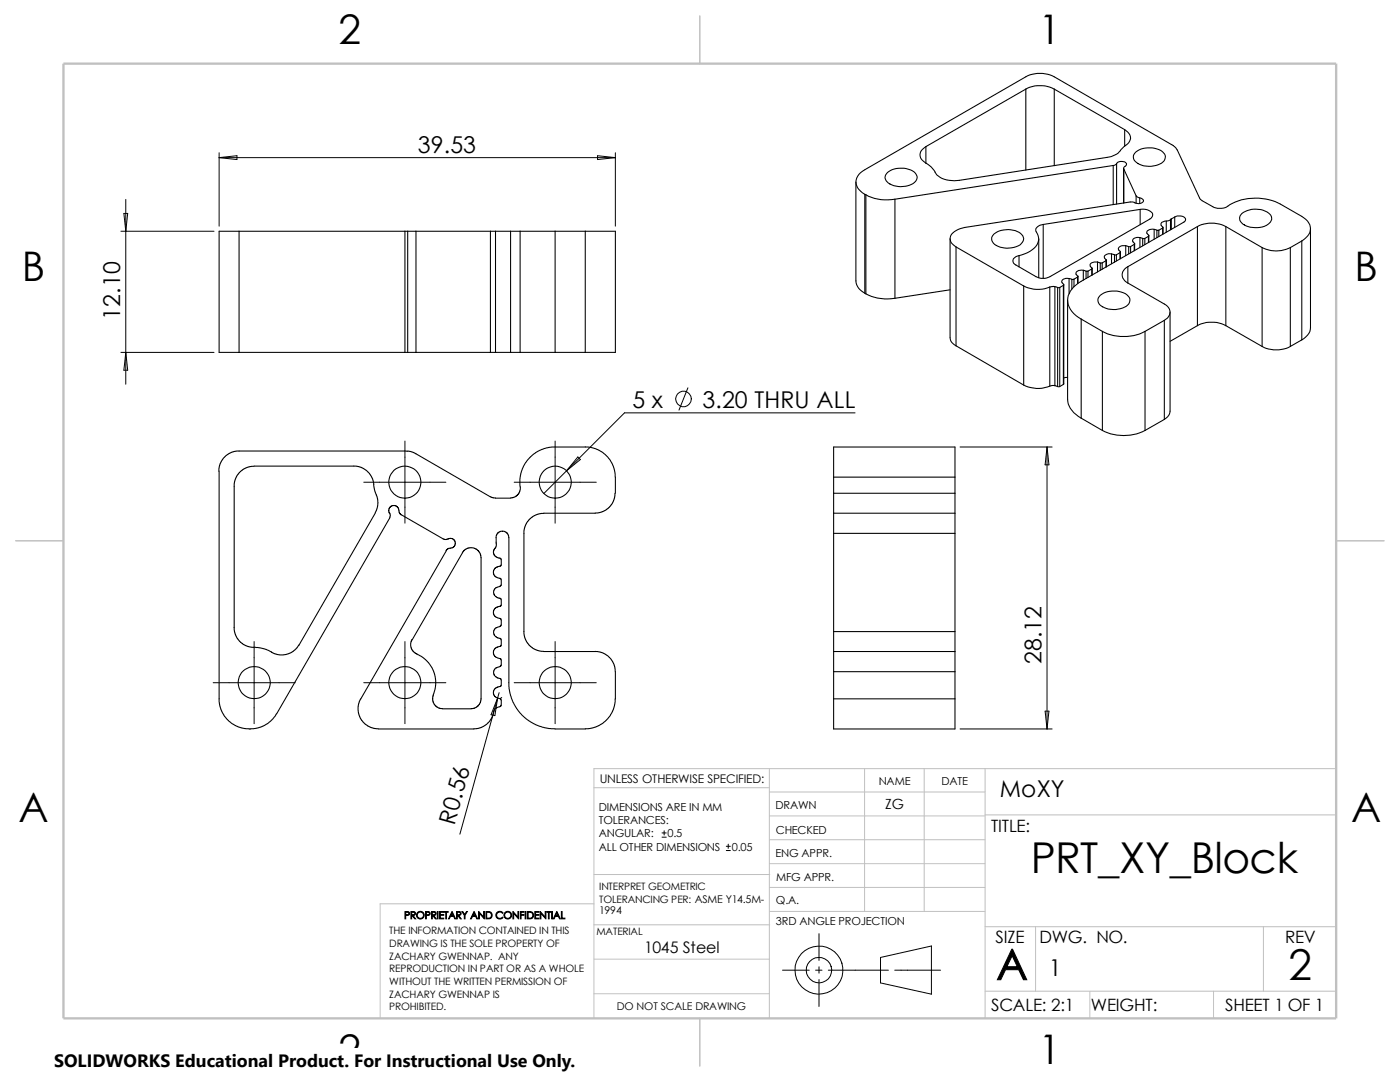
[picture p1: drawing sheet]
<svg xmlns="http://www.w3.org/2000/svg" width="279mm" height="216mm" viewBox="0 0 279 216" stroke-linecap="round" stroke-linejoin="round" font-family="sans-serif">
<g fill="none" stroke="#000" stroke-width=".2">
<path d="M25.1 39.8v36.9M43.7 30.5v14.6M43.7 31.5h79.1M43.7 31.5l3.6-.4v.7zM119.3 31.1l3.5 .4-3.5 .3zM122.8 30.5v14.6M24.1 46.1h18.6M24.7 42.6h.8l-.4 3.5zM24.1 70.3h18.6M25.1 70.3l.4 3.6h-.8zM137.3 77.4l-1.8 4.4M72.6 96.2h16.4"/>
<path d="M80.8 88v16.4M102.6 96.2h16.4M110.8 88v16.4M115.3 91.2l.5 .5-2.7 2.2zM170.6 82.4h-46l-16.1 16.1M191.6 89.2h18.4M209 89.2v56.3M209 89.2l.3 3.6h-.7zM42.5 136.2h16.4M50.7 128v16.4M72.6 136.2h16.4M80.8 128v16.4"/>
<path d="M99.3 139.3l-7.5 27.2M99.3 139.3l-.5 3.5-.8-.2zM99.6 138.2l-.3 1.1M100.1 139.2l-.2 .1M102.6 136.2h16.4M110.8 128v16.4M191.6 145.5h18.4M208.6 141.9h.7l-.3 3.6zM132.1 167h.9M132.1 166.2h.9M132.5 165.8v.8M144.9 169.7h.9"/>
<path d="M144.9 168.9h.9M145.3 168.4v.9M156.2 193.6h5.3M162.8 193.6h1.2M163.4 186.3v5.3M163.4 192.9v1.3M163.4 195.5v5.3M165.3 193.6h12M175.7 191.1l10.2-2.3v9.6l-10.2-2.3zM178.6 193.6h9.1"/>
<circle cx="136.4" cy="79.6" r="1.55"/>
<circle cx="163.4" cy="193.6" r="4.8"/>
<circle cx="163.4" cy="193.6" r="2.53"/>
</g>
<g fill="none" stroke="#c0c0c0" stroke-width=".2">
<path d="M118.5 157.2h35M153.5 158h43.1M153.5 153.4v49.8M172.6 153.4v28.5M184.4 153.4v28.5M196.6 153.4v49.8M266.7 153.4h-148.2v49.8M118.5 174.5h35.1M153.5 167.6h43.1M153.5 162.8h43.1M153.5 172.3h43.1M153.5 177.1h43.1"/>
<path d="M196.6 162.6h70.1M118.5 198.3h35M118.5 191.4h35M118.5 184.5h35.1M118.5 180.3h-42.6v22.9M153.6 181.9h43M196.6 197.8h70.1M196.6 184.9h70.1M206.7 184.9v12.9M217.5 197.8v5.4M242.2 197.8v5.4M252.1 184.9v12.9"/>
</g>
<path d="M139.7 3.2v9.5M3.1 107.9h9.6M266.7 107.9h9.5M139.7 203.2v9.5" fill="none" stroke="#c0c0c0" stroke-width=".21"/>
<path d="M12.7 12.7h254v190.5h-254z" fill="none" stroke="#c0c0c0" stroke-width=".47"/>
<g fill="none" stroke="#000" stroke-width=".21">
<path d="M204.7 17.8v16.2M204.7 17.8l-19.9 11.5M204.7 17.8a6.3 6.3 0 0 1 5.7 0M210.4 17.8v15.3M210.4 17.8l14.1 8.1M170.8 36.3v19.7l.2 .9 .4 .7 1.2 .9M172.6 38.8a2.58 2.58 0 0 1-1.4-3.6l.5-.7 .9-.6 32.1-18.6a6.3 6.3 0 0 1 5.7 0l23.7 13.7 .8 .9 4.6 9.8 .4 .3 2.1 1.2a3.1 3.1 0 0 0 3.5-.4 10.9 10.9 0 0 1 10-.1l4.3 2.5a2.77 2.77 0 0 1 1.6 3.2l-.5 .7-1.1 1M172.6 38.8l.2 .1M172.6 38.8v19.7M172.8 38.9v19.7M172.8 38.9a8.9 8.9 0 0 0 5.8 .9M177.1 34.4a4.7 4.7 0 0 1 5.6 .1 1.36 1.36 0 0 1-.8 2.3 4.5 4.5 0 0 1-5.1-.8 1.21 1.21 0 0 1 .3-1.6z"/>
<path d="M178.6 39.8v19.7M184.8 29.3v3.3M184.8 29.3a1.74 1.74 0 0 0-1.2 1.6 1.74 1.74 0 0 0 1.2 1.7M222.2 33v7.8M222.2 33l-43.6 6.8M222.8 32.6a1.29 1.29 0 0 1 2 .1l-.1 .4-.4 .3v.3M222.8 32.6v8.1M222.8 32.6l-.6 .4M224.2 33.6v6.9M224.3 33.7v6.8M224.3 33.7l2.4 5.4M224.5 25.9a1.72 1.72 0 0 1 1.1 1.6 1.72 1.72 0 0 1-1.1 1.6l-.6 .5a3.7 3.7 0 0 1-3 1.8l-29.4 4.6a5.1 5.1 0 0 1-4.7-1.4 4.8 4.8 0 0 0-2-2"/>
<path d="M224.5 25.9v3.3M226.7 30.4a4.7 4.7 0 0 1 5.5 .1 1.49 1.49 0 0 1-1.1 2.4 4.2 4.2 0 0 1-4.7-.9l-.2-.9zM226.7 39.1v1.5M226.7 39.1l.8 .4M227.5 39.5v1.1M227.5 39.5h.2a.54 .54 0 0 1 .5 .7 .54 .54 0 0 1-.7 .4l-1.9-.3-33 5.1a3.1 3.1 0 0 0-3 2.2l.3 .9 .9 .8M47.7 46.1h-4v24.2h4M47.7 46.1h33.1M47.7 46.1v24.2M80.8 46.1h.6M80.8 46.1v24.2M81.4 46.1h1.6"/>
<path d="M81.4 46.1v24.2M83 46.1h14.9M83 46.1v24.2M97.9 46.1h1M97.9 46.1v24.2M98.9 46.1h3M98.9 46.1v24.2M101.9 46.1h1.9M101.9 46.1v24.2M103.8 46.1v24.2M103.8 46.1h7M110.8 46.1v24.2"/>
<path d="M110.8 46.1h6M116.8 46.1v24.2M116.8 46.1h6v24.2h-6M172.6 58.5l.2 .1M172.8 58.6a8.9 8.9 0 0 0 5.8 .9M189.6 47.6v19.8l.3 .9 .9 .7M189.6 57.8l-11 1.7M190.8 49.3l13.5 7.8M190.8 49.3v19.7M198.4 46.7a4.4 4.4 0 0 1 5.7 .4 1.57 1.57 0 0 1-1.3 2.1 4.6 4.6 0 0 1-4.6-.7l-.2-.5-.1-.5zM203.4 51v2.3M204.3 57.1v19.7"/>
<path d="M204.3 57.1a6.2 6.2 0 0 0 5.2 .2M207.3 47.7v7.7M208.2 44.8v10.7M208.2 44.8a1.36 1.36 0 0 0-1.5 1.3 2.61 2.61 0 0 1-1.2 4.1l-2.1 .8M209.5 57.3v19.7M210.5 57.2v19.8M210.5 57.2l.6 .2M210.5 57.2l-1 .1M211.1 57.4v19.7M211.1 57.4h.4M211.5 57.4v19.7M212.2 56.9l-.7 .5"/>
<path d="M212.2 56.9v19.8M212.3 56.8l-.1 19.9M213.1 59.9v19.8a4.5 4.5 0 0 0 2.7 3.7M213.4 55.6v3M213.4 55.6l.5 .2M213.4 55.6a.91 .91 0 0 0-1 0 .91 .91 0 0 0-.4 .8l.3 .4-.1 .1M213.9 55.8v1.9M214.3 55.7l-.4 .1M214.3 55.7v1.5M215.1 55.3v1.3M215.1 55.3l-.8 .4M215.1 55.2v1.4"/>
<path d="M216.2 53.9l.5 .2M216.2 53.9a.99 .99 0 0 0-1.4 .8l.3 .4v.2M216.2 53.9v2M216.7 54.1h.4M216.7 54.1v1.5M217.1 54.1v1.3M217.9 53.7v1.2M217.9 53.7l-.8 .4M218 53.6v1.3M219 52.3l.6 .2M219 52.3l-.9 .1a.56 .56 0 0 0-.5 .4 .56 .56 0 0 0 .3 .6v.3M219 52.3v2"/>
<path d="M219.6 52.5v1.4M219.6 58.9a4.7 4.7 0 0 1 5.5 .2 1.49 1.49 0 0 1-1.1 2.4 4.2 4.2 0 0 1-4.7-1l-.2-.8zM220 52.5v1.2M220 52.5h-.4M220.7 52v1.3M220.7 52l-.7 .5M220.8 51.9v1.4M221.8 50.7v1.9M221.8 50.7l.6 .1M221.8 50.7h-.9a.58 .58 0 0 0-.5 .5 .58 .58 0 0 0 .3 .6l.1 .1-.1 .1M222.4 50.8h.4M222.4 50.8v1.5"/>
<path d="M222.8 50.8v1.3M223.5 50.4v1.2M223.5 50.4l-.7 .4M223.6 50.3v1.3M224.7 49l.6 .2M224.7 49h-.3a.75 .75 0 0 0-.9 .1 .75 .75 0 0 0-.2 .9l.3 .2-.1 .2M224.7 49v2M225.1 56.5l7.3 4.2a1.73 1.73 0 0 1 1.1 1.6 1.73 1.73 0 0 1-1.1 1.6M225.1 53.2v3.3M225.1 53.2a1.73 1.73 0 0 0-1.2 1.6 1.73 1.73 0 0 0 1.2 1.7M225.3 49.2h.3M225.3 49.2v1.5"/>
<path d="M225.6 49.2v1.3M226.4 48.8v1.2M226.4 48.8l-.8 .4M226.4 48.6v1.4M227.5 47.4l.5 .2M227.5 47.4a.91 .91 0 0 0-1 0 .91 .91 0 0 0-.4 .9l.3 .3v.2M227.5 47.4v2M227.5 41.8v3M227.5 41.8l-19.3 3M227.5 41.8a2.31 2.31 0 0 1 2.5 .9v.4l-.6 .6-19.9 11.5a3.1 3.1 0 0 1-2.7 0l-4.1-2.3a.87 .87 0 0 1-.6-.9 .87 .87 0 0 1 .6-.8l.7-.2M228 47.6v1.5M228 47.6h.5"/>
<path d="M228.5 47.6v1.2M229.2 47.2v1.2M229.2 47.2l-.7 .4M229.3 47v1.3M230.3 45.8l.6 .1M230.3 45.8a.99 .99 0 0 0-1.4 .8l.4 .3-.1 .3M230.3 45.8v2M230.9 45.9h.4M230.9 45.9v1.5M231.3 45.9v1.3M232 45.5v1.3M232 45.5l-.7 .4"/>
<path d="M232.1 45.4v1.3M232.7 44.1v2.3M232.7 44.1h-.2a.63 .63 0 0 0-.6 .3 .63 .63 0 0 0-.1 .6l.3 .3-.1 .2M233.6 43.8v2M233.6 43.8l-.9 .3M233.8 43.7v2.1M233.8 43.7l-.2 .1M234.4 43.3v2.1M234.4 43.3l-.6 .4M234.4 43.3a1.42 1.42 0 0 1 2.2 .6l-.3 .4-20.5 11.8a4.9 4.9 0 0 0-2.7 3.8 4.5 4.5 0 0 0 2.7 3.8M239 45.2l-13.9 8M239 45.2v19.8"/>
<path d="M239 45.2a6.3 6.3 0 0 1 5.6 0M244.6 45.2l7.3 4.2M244.6 45.2v19.8M247.9 42.6a4.5 4.5 0 0 1 5.7 .4 1.6 1.6 0 0 1-1.3 2.2 4.3 4.3 0 0 1-4.7-1l-.2-.8zM251.9 49.4a6.2 6.2 0 0 0 5.6 0M251.9 49.4v19.7M257.5 49.4v19.7M259.8 48.1l-2.3 1.3M259.8 48.1v19.7M261.5 45.6v19.8a2.87 2.87 0 0 1-1.7 2.4M47.7 70.3h33.1M80.8 70.3h.6"/>
<path d="M81.4 70.3h1.6M83 70.3h14.9M97.9 70.3h1M98.9 70.3h3M101.9 70.3h1.9M103.8 70.3h7M110.8 70.3h6M190.8 69l13.5 7.8M204.3 76.8a6.2 6.2 0 0 0 5.2 .2M210.5 77h-1M210.5 77l.6 .1M211.1 77.1h.4"/>
<path d="M212.2 76.7l-.7 .4M213.1 75.3l-.8 .1M215.8 63.7l4.2 2.4M215.8 63.7v19.7M220 66.1v19.8M220 66.1a9.4 9.4 0 0 0 8.5 0M228.5 66.1v19.8M232.4 63.9l-3.9 2.2M232.4 63.9v19.8M233.5 62.3v19.7l-.3 .9-.8 .8M239 65a6.3 6.3 0 0 1 5.6 0M239 65l-5.5 3.1"/>
<path d="M244.6 65l7.3 4.1M251.9 69.1a6.2 6.2 0 0 0 5.6 0M259.8 67.8l-2.3 1.3M43.7 94v46.1l.2 .7 .8 1.9 1 1.2 1.5 1 1.9 .5h1.8l1.6-.5 1.5-1 .9-.9 .3-.6M81.4 90h-34.2l-1.5 .5-1.2 1-.6 1.1-.3 1.4M81.4 90l1.5 .5 15 8.6M97.9 99.1l1 .3h3M103.8 97.2v.8l-.4 .6-.7 .6-.8 .2M116.8 89.2l1.5 .2 1.8 .7 1.2 1.1 .8 1.2 .7 2.1v3.9l-.2 1.1-.4 1-.6 .7-.7 .6-1 .4-1.1 .2h-10.8l-1.6 .6-1.1 1.1-.5 .9-.2 .9v20.1M116.8 89.2h-6.7l-1.5 .3-1.8 .8-1.5 1.4-.9 1.5-.6 2v2M166.4 98.4v4M166.4 95.2h24.2"/>
<path d="M166.4 95.2v3.2M166.4 98.4h24.2M190.6 95.2v-6h-24.2v6M190.6 98.4v4M190.6 95.2v3.2M215.8 83.4l4.2 2.5M220 85.9a9.4 9.4 0 0 0 8.5 0M232.4 83.7l-3.9 2.2M74.9 102.3l.4-.9 .1-1.2-.1-1.1-.6-1.4-.3-2.1-1-1.5-1.4-.9-.9-.2h-20.4l-1.1 .2-1.3 .6-1 1.1-.6 1.6v28.7M74.9 102.3l-15.6 27-1.2 .9-1.2 .4h-1.4l-1.3-.5M77.7 102.4l-.1-.5 .1-.6 .3-.3 .6-.2 .6 .2 .3 .3 .2 1 .4 .4M77.8 102.4l.1 .3-.1 .7-22.6 39.1"/>
<path d="M80.1 102.7l8.3 4.8 .4 .2 .6-.2M89.1 109.9l-17.2 29.6-.4 1.5 .2 1.7 .4 1 .8 .8 1.1 .7 1.1 .2 19.5 .1 1.4-.3 1.1-.6 .9-1.2 .7-1.8 .4-.4 .7-.2M89.4 107.6l.5-.2 .5 .1 .4 .4 .1 .5-.4 .8-1 .2-.5 .5M99 107.3l.3-.9 .5-.4h.5h.4l.6 .4 .3 .9v28.9M99 107.3l.1 1.6-.5 .8-.1 .6 .1 .5 .5 .4M99.1 111.2l.9 .3v1.2l-.1 .3-1.1 .3-.3 .5 .1 .9 .5 .5M99.1 115.2l.7 .2M99.1 119.2l.9 .3v1.2l-.1 .3-1.1 .3-.3 .5 .1 .9 .5 .5M99.7 115.4l.3 .3v1l-.3 .3M99.8 117l-.8 .3-.4 .5v.9l.5 .5M166.4 102.4v4M166.4 102.4h24.2"/>
<path d="M166.4 106.4v19.6M166.4 106.4h24.2M190.6 102.4v4M190.6 106.4v19.6M46.7 125.2l.3 1.6 .5 .8 .6 .6 1.2 .7 1.4 .3M50.7 129.2l2.2 .3 1.3 .6M82.2 127.6l-.2 .8v.9l.5 .7 .7 .5M82.3 127.7l10.2-17.7 .5-.4 .6-.3h.8l.6 .2 .7 .7 .3 1.1v28.1l-.1 .7-.4 .7-.8 .5-.7 .1h-5.7l-.7-.1-.6-.4-.6-.8-.1-.7 .7-2.7v-1l-.3-1.5-.5-.9-.7-1.1-.9-.9-1.4-.8M99.1 123.2l.7 .2M99.1 127.2l.9 .3v1.2l-.1 .3-1.1 .3-.3 .5 .1 .9 .5 .5M99.1 131.2l.7 .2M99.1 135.2l.9 .3v1.2l-.1 .3-1.1 .3-.3 .5 .1 .9 .5 .5"/>
<path d="M99.1 139.2l.7 .2M99.7 123.4l.3 .3v1l-.3 .3M99.7 131.4l.3 .3v1l-.3 .3M99.7 139.4l.3 .3v1l-.3 .3M99.8 125l-.8 .3-.4 .5v.9l.5 .5M99.8 133l-.8 .3-.4 .5v.9l.5 .5M104.5 126l.2 1.1 .6 1.3 .9 .8 1.2 .6 1.1 .2h10.3M118.8 130l1.4 .2 1.4 .9 1 1.5 .2 1.4v5.4l-.4 2.1-.6 1.2-.8 1-.9 .8-1.2 .6-2.1 .4h-6l-2.2-.3-1.8-.6-2.1-1.4-1.6-1.8-.7-1.2-.5-1.5-.4-2.5M166.4 130v4M166.4 126v4M166.4 130h24.2M166.4 139.4h24.2"/>
<path d="M166.4 134v5.4M166.4 134h24.2M166.4 126h24.2M190.6 139.4v6.1h-24.2v-6.1M190.6 130v4M190.6 126v4M190.6 134v5.4"/>
<circle cx="80.8" cy="96.2" r="3.2"/>
<circle cx="110.8" cy="96.2" r="3.2"/>
<circle cx="50.7" cy="136.2" r="3.2"/>
<circle cx="80.8" cy="136.2" r="3.2"/>
<circle cx="110.8" cy="136.2" r="3.2"/>
</g>
<path d="M10.8 209.2h104.1v6.7h-104.1z" fill="#fff"/>
<g font-size="8.5">
<text x="205.7" y="174.1">PRT_XY_Block</text>
<text x="198.8" y="195.5">A</text>
<text x="257.2" y="195.5">2</text>
</g>
<g font-size="8.1">
<text x="67.6" y="8.8">2</text>
<text x="207.3" y="8.8">1</text>
<text x="4.4" y="56.1">B</text>
<text x="270.3" y="56.1">B</text>
<text x="3.7" y="164.1">A</text>
<text x="269.6" y="164.1">A</text>
<text x="67.6" y="212.3">2</text>
<text x="207.3" y="212.3">1</text>
</g>
<g font-size="4.6">
<text x="83.4" y="30.5">39.53</text>
<text x="24" y="63.8" transform="rotate(-90 24 63.8)">12.10</text>
<text x="126.2" y="81.4">5 x</text>
<text x="140.2" y="81.4">3.20 THRU ALL</text>
<text x="207.9" y="132.6" transform="rotate(-90 207.9 132.6)">28.12</text>
<text x="199.6" y="159">MoXY</text>
<text x="90.7" y="164.8" transform="rotate(-74 90.7 164.8)">R0.56</text>
<text x="209.3" y="194.7">1</text>
</g>
<text font-size="3.6" x="10.8" y="213">SOLIDWORKS Educational Product. For Instructional Use Only.</text>
<g font-size="3.4">
<text x="197.8" y="166">TITLE:</text>
<text x="198.7" y="188.1">SIZE</text>
<text x="207.5" y="188.1">DWG. NO.</text>
<text x="256.5" y="188.2">REV</text>
<text x="197.8" y="201.8">SCALE: 2:1</text>
<text x="217.7" y="201.8">WEIGHT:</text>
<text x="244.5" y="201.7">SHEET 1 OF 1</text>
</g>
<text font-size="3.2" x="128.6" y="190.1">1045 Steel</text>
<text font-size="2.8" x="176.7" y="161.5">ZG</text>
<text font-size="2.4" x="119.7" y="156.2">UNLESS OTHERWISE SPECIFIED:</text>
<g font-size="2.2">
<text x="119.5" y="161.8">DIMENSIONS ARE IN MM</text>
<text x="154.8" y="161.5">DRAWN</text>
<text x="175.4" y="156.7">NAME</text>
<text x="187.9" y="156.7">DATE</text>
<text x="119.5" y="164.4">TOLERANCES:</text>
<text x="119.5" y="167.1">ANGULAR:</text>
<text x="133.2" y="167.1">0.5</text>
<text x="154.8" y="166.3">CHECKED</text>
<text x="119.5" y="169.8">ALL OTHER DIMENSIONS</text>
<text x="146" y="169.8">0.05</text>
<text x="154.8" y="171">ENG APPR.</text>
<text x="154.9" y="175.7">MFG APPR.</text>
<text x="154.9" y="184.7">3RD ANGLE PROJECTION</text>
<text x="154.9" y="180.5">Q.A.</text>
</g>
<g font-size="2.1">
<text x="119.6" y="182.3">1994</text>
<text x="123.1" y="201.6">DO NOT SCALE DRAWING</text>
</g>
<g font-size="2">
<text x="119.6" y="177.6">INTERPRET GEOMETRIC</text>
<text x="80.6" y="183.3">PROPRIETARY AND CONFIDENTIAL</text>
<text x="119.6" y="180.1">TOLERANCING PER: ASME Y14.5M-</text>
<text x="77.7" y="186.4">THE INFORMATION CONTAINED IN THIS</text>
<text x="77.7" y="188.9">DRAWING IS THE SOLE PROPERTY OF</text>
<text x="77.7" y="191.5">ZACHARY GWENNAP. ANY</text>
<text x="119" y="186.6">MATERIAL</text>
<text x="77.7" y="194">REPRODUCTION IN PART OR AS A WHOLE</text>
<text x="77.7" y="196.5">WITHOUT THE WRITTEN PERMISSION OF</text>
<text x="77.7" y="201.5">PROHIBITED.</text>
<text x="77.7" y="199.1">ZACHARY GWENNAP IS</text>
</g>
</svg>
